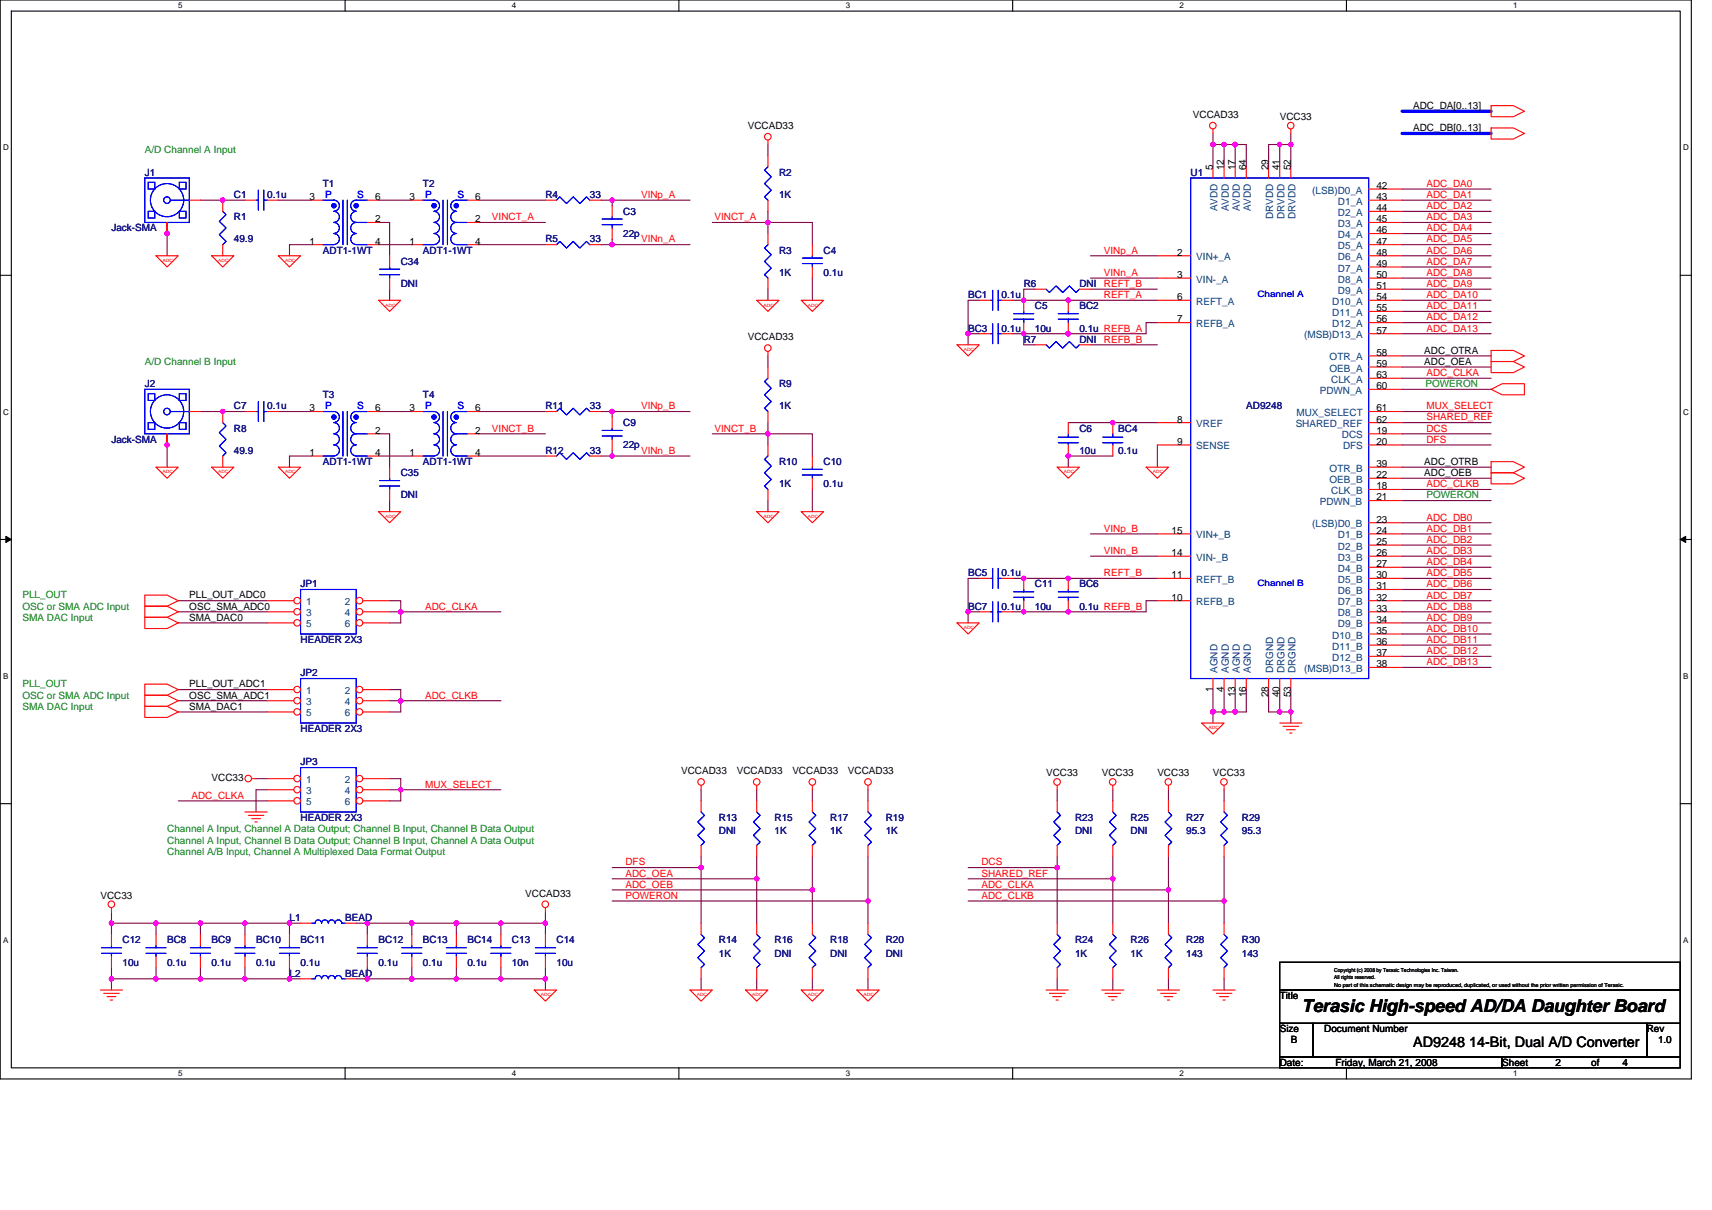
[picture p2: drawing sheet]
<svg xmlns="http://www.w3.org/2000/svg" width="297mm" height="210mm" viewBox="0 0 297 210" stroke-linecap="round" stroke-linejoin="round" font-family="sans-serif">
<path d="M0 0h293.5v187.2h-293.5zM2 1.9h289.5v183.4h-289.5z" fill="none" stroke="#000" stroke-width=".19"/>
<g fill="#fff">
<path d="M30.9 .2h.8v1.6h-.8z"/>
<path d="M30.9 185.5h.8v1.6h-.8z"/>
</g>
<path d="M59.9 0v1.9M59.9 185.3v1.9" fill="none" stroke="#000" stroke-width=".19"/>
<g fill="#fff">
<path d="M88.8 .2h.8v1.6h-.8z"/>
<path d="M88.8 185.5h.8v1.6h-.8z"/>
</g>
<path d="M117.8 0v1.9M117.8 185.3v1.9" fill="none" stroke="#000" stroke-width=".19"/>
<g fill="#fff">
<path d="M146.7 .2h.8v1.6h-.8z"/>
<path d="M146.7 185.5h.8v1.6h-.8z"/>
</g>
<path d="M175.7 0v1.9M175.7 185.3v1.9" fill="none" stroke="#000" stroke-width=".19"/>
<g fill="#fff">
<path d="M204.7 .2h.7v1.6h-.7z"/>
<path d="M204.7 185.5h.7v1.6h-.7z"/>
</g>
<path d="M233.6 0v1.9M233.6 185.3v1.9" fill="none" stroke="#000" stroke-width=".19"/>
<g fill="#fff">
<path d="M262.6 .2h.7v1.6h-.7z"/>
<path d="M262.6 185.5h.7v1.6h-.7z"/>
<path d="M.5 24.8h1v1.6h-1z"/>
<path d="M292 24.8h1v1.6h-1z"/>
<path d="M.5 70.7h1v1.5h-1z"/>
<path d="M292 70.7h1v1.5h-1z"/>
</g>
<path d="M0 47.8h2M291.5 47.8h2" fill="none" stroke="#000" stroke-width=".19"/>
<g fill="#fff">
<path d="M.5 116.5h.9v1.6h-.9z"/>
<path d="M292 116.5h.9v1.6h-.9z"/>
</g>
<path d="M0 93.6h2M291.5 93.6h2" fill="none" stroke="#000" stroke-width=".19"/>
<path d="M1 93.1l1 .5-1 .5zM291.5 93.6l1-.5v1z" fill="#000" stroke="#000" stroke-width=".17"/>
<g fill="#fff">
<path d="M.5 162.4h.9v1.5h-.9z"/>
<path d="M292 162.4h.9v1.5h-.9z"/>
</g>
<path d="M0 139.5h2M291.5 139.5h2M222 167h69.5v4.8h-69.5zM222 171.8h69.5v5.8h-69.5zM222 177.6h5.8v5.8h-5.8zM227.8 177.6h57.9v5.8h-57.9zM285.7 177.6h5.8v5.8h-5.8zM222 183.4h38.6v1.9h-38.6zM260.6 183.4h30.9v1.9h-30.9z" fill="none" stroke="#000" stroke-width=".19"/>
<g fill="none" stroke="#800040" stroke-width=".19">
<path d="M42.5 34.7h-7.7M48.3 34.7h5.8M65.7 34.7h5.8M65.7 38.6h1.9v5.8M83 34.7h11.6M83 38.6h11.6M104.3 34.7h1.9M106.2 34.7h13.5M106.2 34.7v1M123.6 38.6h9.6M133.2 38.6h7.7v3.9M133.2 25.1v1.9"/>
<path d="M133.2 38.6v1.9M133.2 36.7v1.9M210.5 25.1v3.9M210.5 23.2v1.9M210.5 25.1h1.9M212.4 25.1v3.9M212.4 25.1h1.9M214.3 25.1h1.9v3.9M214.3 25.1v3.9M222 25.1h2M222 25.1h-1.9v3.9M222 25.1v3.9"/>
<path d="M224 23.2v1.9M224 25.1v3.9M243.3 32.8h15.4M243.3 34.7h15.4M243.3 36.7h15.4M243.3 38.6h15.4M29 40.5v3.9M54.1 42.5h-3.9v1.9M65.7 42.5h5.8M67.6 50.2v1.9M83 42.5h11.6M104.3 42.5h1.9"/>
<path d="M106.2 42.5h13.5M106.2 41.5v1M133.2 50.2v1.9M140.9 48.3v3.8M168 57.9h1.9M168 57.9v1.9M169.9 52.1h-1.9v5.8M175.7 57.9h1.9M175.7 52.1h1.9M177.6 57.9v1.9h2M177.6 57.9h21.3M177.6 52.1h23.2"/>
<path d="M179.6 50.2h-2v1.9M189.2 44.4h11.6M189.2 48.3h11.6M189.2 50.2h11.6M189.2 59.8h11.6M200.8 56h-1.9v1.9M243.3 40.5h15.4M243.3 42.5h15.4M243.3 44.4h15.4M243.3 46.3h15.4M243.3 48.3h15.4M243.3 50.2h15.4"/>
<path d="M243.3 52.1h15.4M243.3 54h15.4M243.3 56h15.4M243.3 57.9h15.4M29 77.2v3.9M42.5 71.4h-7.7M48.3 71.4h5.8M54.1 79.1h-3.9v2M65.7 79.1h5.8M65.7 71.4h5.8M65.7 75.3h1.9v5.8M83 71.4h11.6"/>
<path d="M83 79.1h11.6M83 75.3h11.6M104.3 71.4h1.9M104.3 79.1h1.9M106.2 79.1h13.5M106.2 71.4h13.5M106.2 71.4v1M106.2 78.2v.9M123.6 75.3h9.6M133.2 61.8v1.9M133.2 75.3v1.9M133.2 75.3h7.7v3.8"/>
<path d="M133.2 73.3v2M185.4 73.3h15.4M193.1 79.1h-7.7v2M200.8 77.2v3.9M243.3 75.3h15.4M243.3 77.2h15.4M243.3 61.8h15.4M243.3 65.6h15.4M243.3 71.4h15.4M243.3 67.6h15.4M243.3 63.7h15.4M243.3 73.3h15.4"/>
<path d="M67.6 86.9v1.9M133.2 86.9v1.9M140.9 84.9v3.9M189.2 92.6h11.6M189.2 96.5h11.6M243.3 90.7h15.4M243.3 92.6h15.4M243.3 94.6h15.4M243.3 96.5h15.4M243.3 98.4h15.4M243.3 81.1h15.4M243.3 84.9h15.4"/>
<path d="M243.3 86.9h15.4M243.3 83h15.4M30.9 104.2h15.5M30.9 119.7h15.5M30.9 106.2h15.5M30.9 108.1h15.5M67.6 104.2h1.9v2M67.6 106.2h1.9M67.6 119.7h1.9v1.9M69.5 106.2h17.4M69.5 106.2v1.9h-1.9M168 106.2h1.9"/>
<path d="M168 106.2v1.9M169.9 100.4h-1.9v5.8M175.7 100.4h25.1M200.8 104.2h-1.9v2h-23.2M210.5 119.7v3.8M212.4 119.7v3.8M214.3 119.7v3.8M216.2 119.7v3.8h-1.9M220.1 119.7v3.8h1.9M222 119.7v3.8M224 119.7v3.8M243.3 100.4h15.4"/>
<path d="M243.3 102.3h15.4M243.3 104.2h15.4M243.3 106.2h15.4M243.3 108.1h15.4M243.3 110h15.4M243.3 112h15.4M243.3 113.9h15.4M243.3 115.8h15.4M30.9 123.5h15.5M30.9 121.6h15.5M30.9 139h15.5M44.4 135.1h2"/>
<path d="M46.4 137.1h-2v3.8M67.6 121.6h1.9M67.6 135.1h1.9v2M67.6 137.1h1.9M69.5 121.6h17.4M69.5 121.6v1.9h-1.9M69.5 137.1v1.9h-1.9M69.5 137.1h17.4M121.6 137.1v1.9M131.3 137.1v1.9M140.9 137.1v1.9M150.6 137.1v1.9"/>
<path d="M183.4 137.1v1.9M193.1 137.1v1.9M202.7 137.1v1.9M210.5 123.5v2M210.5 123.5h1.9M212.4 123.5h1.9M212.4 137.1v1.9M222 123.5h2M224 123.5v2M19.3 158.3v1.9M94.6 158.3v1.9M106.2 150.6h15.4"/>
<path d="M106.2 156.4h44.4M106.2 152.5h25.1M106.2 154.4h34.7M121.6 150.6v9.6M121.6 148.6v2M131.3 148.6v3.9M131.3 152.5v7.7M140.9 148.6v5.8M140.9 154.4v5.8M150.6 148.6v7.8M150.6 156.4v3.8M168 152.5h25.1"/>
<path d="M168 150.6h15.4M168 156.4h44.4M168 154.4h34.7M183.4 150.6v9.6M183.4 148.6v2M193.1 152.5v7.7M193.1 148.6v3.9M202.7 154.4v5.8M202.7 148.6v5.8M212.4 156.4v3.8M212.4 148.6v7.8M19.3 169.9v1.9"/>
<path d="M19.3 160.2v2M19.3 167.9v2M19.3 169.9h7.8M19.3 160.2h7.8M27.1 169.9h7.7M27.1 160.2h7.7M27.1 160.2v2M27.1 167.9v2M34.8 169.9h7.7M34.8 167.9v2M34.8 160.2v2M34.8 160.2h7.7"/>
<path d="M42.5 167.9v2M42.5 160.2v2M42.5 169.9h7.7M42.5 160.2h7.7M50.2 160.2h2M50.2 169.9h2M50.2 167.9v2M50.2 160.2v2M61.8 160.2h1.9M61.8 169.9h1.9M63.7 169.9h7.8M63.7 160.2h7.8"/>
<path d="M63.7 167.9v2M63.7 160.2v2M71.5 167.9v2M71.5 160.2v2M71.5 169.9h7.7M71.5 160.2h7.7M79.2 160.2v2M79.2 160.2h7.7M79.2 169.9h7.7M79.2 167.9v2M86.9 160.2v2M86.9 167.9v2"/>
<path d="M86.9 169.9h7.7M86.9 160.2h7.7M94.6 169.9v1.9M94.6 167.9v2M94.6 160.2v2M121.6 169.9v1.9M131.3 169.9v1.9M140.9 169.9v1.9M150.6 169.9v1.9M183.4 169.9v1.9M193.1 169.9v1.9M202.7 169.9v1.9"/>
<path d="M212.4 169.9v1.9"/>
</g>
<path d="M243.3 19.3h15.4M243.3 23.2h15.4" fill="none" stroke="#00f" stroke-width=".57"/>
<g fill="#f0f" stroke="#f0f" stroke-width=".19">
<circle cx="185.3" cy="57.9" r=".38"/>
<circle cx="168" cy="57.9" r=".38"/>
<circle cx="210.4" cy="123.5" r=".38"/>
<circle cx="193.1" cy="73.3" r=".38"/>
<circle cx="185.3" cy="79.1" r=".38"/>
<circle cx="223.9" cy="123.5" r=".38"/>
<circle cx="19.3" cy="169.9" r=".38"/>
<circle cx="69.5" cy="106.2" r=".38"/>
<circle cx="69.5" cy="121.6" r=".38"/>
<circle cx="214.3" cy="25.1" r=".38"/>
<circle cx="212.4" cy="25.1" r=".38"/>
<circle cx="222" cy="25.1" r=".38"/>
<circle cx="223.9" cy="25.1" r=".38"/>
<circle cx="222" cy="123.5" r=".38"/>
<circle cx="42.5" cy="169.9" r=".38"/>
<circle cx="34.8" cy="169.9" r=".38"/>
<circle cx="34.8" cy="160.2" r=".38"/>
<circle cx="50.2" cy="169.9" r=".38"/>
<circle cx="71.4" cy="169.9" r=".38"/>
<circle cx="94.6" cy="160.2" r=".38"/>
<circle cx="86.9" cy="160.2" r=".38"/>
<circle cx="71.4" cy="160.2" r=".38"/>
<circle cx="27" cy="169.9" r=".38"/>
<circle cx="63.7" cy="169.9" r=".38"/>
<circle cx="79.2" cy="160.2" r=".38"/>
<circle cx="94.6" cy="169.9" r=".38"/>
<circle cx="42.5" cy="160.2" r=".38"/>
<circle cx="27" cy="160.2" r=".38"/>
<circle cx="63.7" cy="160.2" r=".38"/>
<circle cx="50.2" cy="160.2" r=".38"/>
<circle cx="79.2" cy="169.9" r=".38"/>
<circle cx="133.2" cy="38.6" r=".38"/>
<circle cx="19.3" cy="160.2" r=".38"/>
<circle cx="185.3" cy="106.2" r=".38"/>
<circle cx="185.3" cy="100.4" r=".38"/>
<circle cx="177.6" cy="100.4" r=".38"/>
<circle cx="168" cy="106.2" r=".38"/>
<circle cx="177.6" cy="106.2" r=".38"/>
<circle cx="150.6" cy="156.3" r=".38"/>
<circle cx="131.3" cy="152.5" r=".38"/>
<circle cx="193.1" cy="152.5" r=".38"/>
<circle cx="121.6" cy="150.6" r=".38"/>
<circle cx="140.9" cy="154.4" r=".38"/>
<circle cx="183.4" cy="150.6" r=".38"/>
<circle cx="185.3" cy="52.1" r=".38"/>
<circle cx="177.6" cy="57.9" r=".38"/>
<circle cx="177.6" cy="52.1" r=".38"/>
<circle cx="69.5" cy="137" r=".38"/>
<circle cx="38.6" cy="71.4" r=".38"/>
<circle cx="29" cy="77.2" r=".38"/>
<circle cx="133.2" cy="75.3" r=".38"/>
<circle cx="214.3" cy="123.5" r=".38"/>
<circle cx="212.4" cy="123.5" r=".38"/>
<circle cx="86.9" cy="169.9" r=".38"/>
<circle cx="210.4" cy="25.1" r=".38"/>
<circle cx="202.7" cy="154.4" r=".38"/>
<circle cx="212.4" cy="156.3" r=".38"/>
<circle cx="38.6" cy="34.7" r=".38"/>
<circle cx="29" cy="40.5" r=".38"/>
<circle cx="106.2" cy="71.4" r=".38"/>
<circle cx="106.2" cy="79.1" r=".38"/>
<circle cx="106.2" cy="34.7" r=".38"/>
<circle cx="106.2" cy="42.4" r=".38"/>
</g>
<g fill="none" stroke="#f00" stroke-width=".19">
<path d="M258.7 18.3h3.9l1.9 1-1.9 1h-3.9zM29 38.6v1.9M32.8 34.7h2M42.5 34.7h1.9M46.4 34.7h1.9M71.5 34.7h1.9M81.1 34.7h1.9M81.1 38.6h1.9M106.2 35.7v1.9M106.2 39.6v1.9M133.2 24.3v.8M210.5 22.4v.8"/>
<path d="M224 22.4v.8M258.7 22.2h3.9l1.9 1-1.9 .9h-3.9zM27.1 44.4h3.8l-1.9 1.9zM36.7 44.4h3.9l-2 1.9zM48.3 44.4h3.9l-2 1.9zM65.7 52.1h3.8l-1.9 1.9zM71.5 42.5h1.9M81.1 42.5h1.9M131.3 52.1h3.9l-2 1.9zM139 52.1h3.9l-2 1.9zM166 59.8h3.9l-1.9 2zM54.1 79.1h1.9"/>
<path d="M54.1 71.4h1.9M63.7 79.1h2M63.7 71.4h2M63.7 75.3h2M94.6 79.1h2M102.3 79.1h2M133.2 61v.8M258.7 60.8h3.9l1.9 1-1.9 .9h-3.9zM258.7 67.6l1.9-1h3.9v1.9h-3.9zM258.7 62.7h3.9l1.9 1-1.9 1h-3.9zM27.1 81.1h3.8l-1.9 1.9zM36.7 81.1h3.9l-2 1.9z"/>
<path d="M48.3 81.1h3.9l-2 1.9zM65.7 88.8h3.8l-1.9 1.9zM131.3 88.8h3.9l-2 1.9zM139 88.8h3.9l-2 1.9zM183.4 81.1h3.9l-1.9 1.9zM198.9 81.1h3.8l-1.9 1.9zM258.7 80.1h3.9l1.9 1-1.9 .9h-3.9zM258.7 82h3.9l1.9 1-1.9 1h-3.9zM25.1 103.3h3.9l1.9 .9-1.9 1h-3.9zM25.1 118.7h3.9l1.9 1-1.9 .9h-3.9zM25.1 105.2h3.9l1.9 1-1.9 .9h-3.9zM25.1 107.1h3.9l1.9 1-1.9 1h-3.9z"/>
<path d="M166 108.1h3.9l-1.9 1.9zM169.9 106.2h1.9M173.8 106.2h1.9M25.1 122.6h3.9l1.9 .9-1.9 1h-3.9zM25.1 120.7h3.9l1.9 .9-1.9 1h-3.9zM43.7 135.1h.7M121.6 136.3v.8M131.3 136.3v.8M140.9 136.3v.8M150.6 136.3v.8M150.6 139v1.9M183.4 136.3v.8"/>
<path d="M193.1 136.3v.8M202.7 136.3v.8M208.5 125.5h3.9l-1.9 1.9zM212.4 136.3v.8M222 125.5h3.9M222.6 126h2.7M223.2 126.6h1.5M223.8 127.2h.4M19.3 157.5v.8M42.5 140.9h3.9M43.1 141.5h2.7M43.7 142.1h1.5"/>
<path d="M44.2 142.6h.4M94.6 157.5v.8M150.6 146.7v1.9M17.4 171.8h3.9M18 172.4h2.7M18.6 173h1.5M19.2 173.5h.3M34.8 162.2v1.9M34.8 166v1.9M42.5 162.2v1.9M42.5 166v1.9M92.7 171.8h3.9l-2 1.9z"/>
<path d="M119.7 171.8h3.9l-2 1.9zM121.6 160.2v2M121.6 167.9v2M129.4 171.8h3.8l-1.9 1.9zM139 171.8h3.9l-2 1.9zM148.7 171.8h3.8l-1.9 1.9zM181.5 171.8h3.9M182.1 172.4h2.7M182.6 173h1.6M183.2 173.5h.4M191.2 171.8h3.8M191.7 172.4h2.7"/>
<path d="M192.3 173h1.5M192.9 173.5h.4M200.8 171.8h3.9M201.4 172.4h2.7M201.9 173h1.6M202.5 173.5h.4M210.5 171.8h3.8M211 172.4h2.7M211.6 173h1.5M212.2 173.5h.4"/>
<circle cx="133.2" cy="23.7" r=".57"/>
<circle cx="210.4" cy="21.8" r=".57"/>
<circle cx="223.9" cy="21.8" r=".57"/>
<circle cx="133.2" cy="60.4" r=".57"/>
<circle cx="43.1" cy="135.1" r=".57"/>
<circle cx="121.6" cy="135.7" r=".57"/>
<circle cx="131.3" cy="135.7" r=".57"/>
<circle cx="140.9" cy="135.7" r=".57"/>
<circle cx="150.6" cy="135.7" r=".57"/>
<circle cx="183.4" cy="135.7" r=".57"/>
<circle cx="193.1" cy="135.7" r=".57"/>
<circle cx="202.7" cy="135.7" r=".57"/>
<circle cx="212.4" cy="135.7" r=".57"/>
<circle cx="19.3" cy="156.9" r=".57"/>
<circle cx="94.6" cy="156.9" r=".57"/>
</g>
<g fill="none" stroke="#00f" stroke-width=".19">
<path d="M25.1 30.9h7.7v7.7h-7.7zM25.7 36.7h1.2v1.1h-1.2zM25.7 31.6h1.2v1.2h-1.2zM29.6 34.7h3.2M31.1 36.7h1.2v1.1h-1.2zM31.1 31.6h1.2v1.2h-1.2zM44.4 34.7h.4M44.8 33v3.5M45.8 33v3.5M45.8 34.7h.6M73.4 34.7h1.9M75.3 34.7a.96 .96 0 0 1 1 1 .96 .96 0 0 1-1 1"/>
<path d="M75.3 36.7a.95 .95 0 0 1 1 .9 .95 .95 0 0 1-1 1 .96 .96 0 0 1 1 .9 .96 .96 0 0 1-1 1 .96 .96 0 0 1 1 1 .96 .96 0 0 1-1 .9M76.9 34.7v7.8M77.6 34.7v7.8M79.2 36.7a.95 .95 0 0 0-1 .9 .95 .95 0 0 0 1 1M79.2 38.6a.95 .95 0 0 0-1 1 .95 .95 0 0 0 1 .9 .96 .96 0 0 0-1 1 .96 .96 0 0 0 1 .9M79.2 38.6h1.9M81.1 34.7h-1.9a.96 .96 0 0 0-1 1 .96 .96 0 0 0 1 1M104.5 39h3.4M104.5 38h3.4M106.2 37.6v.4M106.2 39v.6M73.4 42.5h1.9"/>
<path d="M79.2 42.5h1.9M56 79.1h2M56 71.4h1.9a.95 .95 0 0 1 1 1 .95 .95 0 0 1-1 .9M57.9 73.3a.96 .96 0 0 1 1 1 .96 .96 0 0 1-1 1M57.9 75.3a.95 .95 0 0 1 1 .9 .95 .95 0 0 1-1 1 .96 .96 0 0 1 1 1 .96 .96 0 0 1-1 .9M59.5 71.4v7.7M60.3 71.4v7.7M61.8 71.4a.95 .95 0 0 0-.9 1 .95 .95 0 0 0 .9 .9M61.8 73.3a.96 .96 0 0 0-.9 1 .96 .96 0 0 0 .9 1M61.8 75.3a.95 .95 0 0 0-.9 .9 .95 .95 0 0 0 .9 1 .96 .96 0 0 0-.9 1 .96 .96 0 0 0 .9 .9M61.8 71.4h1.9M61.8 75.3h1.9"/>
<path d="M61.8 79.1h1.9M96.6 79.1l.5-.5 1.2 1.1 1.2-1.1 1.1 1.1 1.2-1.1 .5 .5M52.2 117.8h9.6v7.7h-9.6zM171.8 106.2h.4M172.2 104.4v3.5M173.2 106.2h.6M173.2 104.4v3.5M150.6 140.9l.6 .6-1.2 1.1 1.2 1.2-1.2 1.2 1.2 1.1-.6 .6M33 165.4h3.5M33 164.5h3.5M34.8 164.1v.4M34.8 165.4v.6"/>
<path d="M40.8 165.4h3.4M40.8 164.5h3.4M42.5 164.1v.4M42.5 165.4v.6M121.6 162.2l.6 .5-1.1 1.2 1.1 1.1-1.1 1.2 1.1 1.2-.6 .5"/>
<circle cx="29" cy="34.7" r=".57"/>
<circle cx="29" cy="34.7" r="2.89"/>
</g>
<g fill="#00f" stroke="#00f" stroke-width=".19">
<circle cx="61.8" cy="72.4" r=".38"/>
<circle cx="57.9" cy="72.4" r=".38"/>
<circle cx="79.2" cy="35.7" r=".38"/>
<circle cx="75.3" cy="35.7" r=".38"/>
</g>
<circle cx="51.6" cy="119.7" r=".57" fill="#fff" stroke="#f00" stroke-width=".19"/>
<path d="M46.4 119.7h4.6" fill="none" stroke="#f00" stroke-width=".19"/>
<circle cx="62.4" cy="119.7" r=".57" fill="#fff" stroke="#f00" stroke-width=".19"/>
<path d="M63 119.7h4.6" fill="none" stroke="#f00" stroke-width=".19"/>
<circle cx="51.6" cy="121.6" r=".57" fill="#fff" stroke="#f00" stroke-width=".19"/>
<path d="M46.4 121.6h4.6" fill="none" stroke="#f00" stroke-width=".19"/>
<circle cx="62.4" cy="121.6" r=".57" fill="#fff" stroke="#f00" stroke-width=".19"/>
<path d="M63 121.6h4.6" fill="none" stroke="#f00" stroke-width=".19"/>
<circle cx="51.6" cy="123.5" r=".57" fill="#fff" stroke="#f00" stroke-width=".19"/>
<path d="M46.4 123.5h4.6" fill="none" stroke="#f00" stroke-width=".19"/>
<circle cx="62.4" cy="123.5" r=".57" fill="#fff" stroke="#f00" stroke-width=".19"/>
<g fill="none" stroke="#f00" stroke-width=".19">
<path d="M133.2 27v2M133.2 34.7v2M94.6 42.5h2M102.3 42.5h2M169.9 57.9h1.9M173.8 57.9h1.9M38.6 71.4v1.9M38.6 79.1v2M94.6 71.4h2M102.3 71.4h2M63 123.5h4.6M150.6 160.2v2"/>
<path d="M150.6 167.9v2"/>
</g>
<path d="M133.2 29l-.6 .5 1.2 1.2-1.2 1.2 1.2 1.1-1.2 1.2 .6 .5M96.6 42.5l.5-.6 1.2 1.2 1.2-1.2 1.1 1.2 1.2-1.2 .5 .6M171.8 57.9h.4M172.2 56.2v3.4M173.2 57.9h.6M173.2 56.2v3.4M38.6 73.3l.6 .6-1.1 1.2 1.1 1.1-1.1 1.2 1.1 1.2-.6 .5M96.6 71.4l.5-.6 1.2 1.2 1.2-1.2 1.1 1.2 1.2-1.2 .5 .6M52.2 102.3h9.6v7.7h-9.6zM150.6 162.2l.6 .5-1.2 1.2 1.2 1.1-1.2 1.2 1.2 1.2-.6 .5" fill="none" stroke="#00f" stroke-width=".19"/>
<circle cx="51.6" cy="104.2" r=".57" fill="#fff" stroke="#f00" stroke-width=".19"/>
<path d="M46.4 104.2h4.6" fill="none" stroke="#f00" stroke-width=".19"/>
<circle cx="62.4" cy="104.2" r=".57" fill="#fff" stroke="#f00" stroke-width=".19"/>
<path d="M63 104.2h4.6" fill="none" stroke="#f00" stroke-width=".19"/>
<circle cx="51.6" cy="106.2" r=".57" fill="#fff" stroke="#f00" stroke-width=".19"/>
<path d="M46.4 106.2h4.6" fill="none" stroke="#f00" stroke-width=".19"/>
<circle cx="62.4" cy="106.2" r=".57" fill="#fff" stroke="#f00" stroke-width=".19"/>
<path d="M63 106.2h4.6" fill="none" stroke="#f00" stroke-width=".19"/>
<circle cx="51.6" cy="108.1" r=".57" fill="#fff" stroke="#f00" stroke-width=".19"/>
<path d="M46.4 108.1h4.6" fill="none" stroke="#f00" stroke-width=".19"/>
<circle cx="62.4" cy="108.1" r=".57" fill="#fff" stroke="#f00" stroke-width=".19"/>
<g fill="none" stroke="#f00" stroke-width=".19">
<path d="M54.1 34.7h1.9M63.7 34.7h2M63.7 38.6h2M94.6 34.7h2M102.3 34.7h2M210.5 29v1.9M212.4 29v1.9M214.3 29v1.9M216.2 29v1.9M220.1 29v1.9M222 29v1.9M224 29v1.9"/>
<path d="M237.5 34.7h5.8M237.5 38.6h5.8M237.5 32.8h5.8M237.5 36.7h5.8M54.1 42.5h1.9M63.7 42.5h2M133.2 40.5v2M133.2 48.3v1.9M140.9 42.5v1.9M140.9 46.3v2M177.6 52.1v1.9M177.6 56v1.9"/>
<path d="M185.4 52.1v1.9M185.4 56v1.9M200.8 56h5.8M200.8 52.1h5.8M200.8 44.4h5.8M200.8 48.3h5.8M237.5 42.5h5.8M237.5 56h5.8M237.5 52.1h5.8M237.5 44.4h5.8M237.5 48.3h5.8M237.5 40.5h5.8"/>
<path d="M237.5 46.3h5.8M237.5 50.2h5.8M237.5 54h5.8M237.5 57.9h5.8M29 75.3v1.9M32.8 71.4h2M140.9 79.1v2M185.4 73.3v2M185.4 77.2v1.9M200.8 77.2h5.8M200.8 73.3h5.8M237.5 71.4h5.8"/>
<path d="M237.5 65.6h5.8M237.5 67.6h5.8M237.5 77.2h5.8M237.5 73.3h5.8M237.5 63.7h5.8M237.5 61.8h5.8M237.5 75.3h5.8M140.9 83v1.9M200.8 92.6h5.8M200.8 96.5h5.8M237.5 84.9h5.8M237.5 86.9h5.8"/>
<path d="M237.5 92.6h5.8M237.5 96.5h5.8M237.5 83h5.8M237.5 81.1h5.8M237.5 90.7h5.8M237.5 94.6h5.8M237.5 98.4h5.8M63 108.1h4.6M169.9 100.4h1.9M173.8 100.4h1.9M200.8 100.4h5.8M200.8 104.2h5.8"/>
<path d="M210.5 117.8v1.9M212.4 117.8v1.9M214.3 117.8v1.9M216.2 117.8v1.9M220.1 117.8v1.9M222 117.8v1.9M224 117.8v1.9M237.5 108.1h5.8M237.5 100.4h5.8M237.5 104.2h5.8M237.5 102.3h5.8M237.5 106.2h5.8"/>
<path d="M237.5 110h5.8M237.5 112h5.8M237.5 113.9h5.8M237.5 115.8h5.8M131.3 139v1.9M140.9 139v1.9M193.1 139v1.9M202.7 139v1.9M131.3 146.7v1.9M140.9 146.7v1.9M193.1 146.7v1.9M202.7 146.7v1.9"/>
<path d="M19.3 162.2v1.9M19.3 166v1.9M27.1 162.2v1.9M27.1 166v1.9M52.2 160.2h1.9M52.2 169.9h1.9M59.9 160.2h1.9M59.9 169.9h1.9M79.2 162.2v1.9M79.2 166v1.9M94.6 162.2v1.9M94.6 166v1.9"/>
<path d="M131.3 160.2v2M131.3 167.9v2M140.9 160.2v2M140.9 167.9v2M193.1 160.2v2M193.1 167.9v2M202.7 160.2v2M202.7 167.9v2"/>
</g>
<g fill="none" stroke="#00f" stroke-width=".19">
<path d="M56 34.7h1.9a.96 .96 0 0 1 1 1 .96 .96 0 0 1-1 1M57.9 36.7a.95 .95 0 0 1 1 .9 .95 .95 0 0 1-1 1 .96 .96 0 0 1 1 .9 .96 .96 0 0 1-1 1 .96 .96 0 0 1 1 1 .96 .96 0 0 1-1 .9M59.5 34.7v7.8M60.3 34.7v7.8M61.8 34.7a.96 .96 0 0 0-.9 1 .96 .96 0 0 0 .9 1M61.8 36.7a.95 .95 0 0 0-.9 .9 .95 .95 0 0 0 .9 1 .96 .96 0 0 0-.9 .9 .96 .96 0 0 0 .9 1 .96 .96 0 0 0-.9 1 .96 .96 0 0 0 .9 .9M61.8 34.7h1.9M61.8 38.6h1.9M96.6 34.7l.5-.5 1.2 1.1 1.2-1.1 1.1 1.1 1.2-1.1 .5 .5M206.6 30.9h30.9v86.9h-30.9zM56 42.5h2M61.8 42.5h1.9"/>
<path d="M133.2 42.5l-.6 .6 1.2 1.1-1.2 1.2 1.2 1.1-1.2 1.2 .6 .6M139.2 45.7h3.5M139.2 44.8h3.5M140.9 44.4v.4M140.9 45.7v.6M175.9 55.4h3.5M175.9 54.4h3.5M177.6 54v.4M177.6 55.4v.6M183.6 55.4h3.5M183.6 54.4h3.5M185.4 54v.4"/>
<path d="M185.4 55.4v.6M25.1 67.6h7.7v7.7h-7.7zM25.7 73.3h1.2v1.2h-1.2zM25.7 68.3h1.2v1.2h-1.2zM29.6 71.4h3.2M31.1 73.3h1.2v1.2h-1.2zM31.1 68.3h1.2v1.2h-1.2zM183.6 75.9h3.5M183.6 76.8h3.5M185.4 76.8v.4M185.4 75.3v.6M139.2 82.4h3.5"/>
<path d="M139.2 81.4h3.5M140.9 81.1v.3M140.9 82.4v.6M172.2 98.6v3.5M173.2 98.6v3.5M171.8 100.4h.4M173.2 100.4h.6M52.2 133.2h9.6v7.7h-9.6zM131.3 140.9l.6 .6-1.2 1.1 1.2 1.2-1.2 1.2 1.2 1.1-.6 .6M140.9 140.9l.6 .6-1.1 1.1 1.1 1.2-1.1 1.2 1.1 1.1-.6 .6M193.1 140.9l.6 .6-1.2 1.1 1.2 1.2-1.2 1.2 1.2 1.1-.6 .6M202.7 140.9l.6 .6-1.2 1.1 1.2 1.2-1.2 1.2 1.2 1.1-.6 .6"/>
<path d="M17.6 165.4h3.5M17.6 164.5h3.5M19.3 164.1v.4M19.3 165.4v.6M25.3 165.4h3.5M25.3 164.5h3.5M27.1 164.1v.4M27.1 165.4v.6M54.1 160.2h.6M54.7 160.2a.56 .56 0 0 1 .5-.6 .56 .56 0 0 1 .6 .6M55.8 169.8a.56 .56 0 0 0-.6-.5 .56 .56 0 0 0-.5 .5l-.6 .1M55.8 160.2a.57 .57 0 0 1 .6-.6 .57 .57 0 0 1 .6 .6"/>
<path d="M55.8 169.8a.57 .57 0 0 1 .6-.5 .57 .57 0 0 1 .6 .5M57 160.2a.58 .58 0 0 1 .6-.6 .58 .58 0 0 1 .5 .6 .57 .57 0 0 1 .6-.6 .57 .57 0 0 1 .6 .6M57 169.8a.58 .58 0 0 1 .6-.5 .58 .58 0 0 1 .5 .5 .57 .57 0 0 1 .6-.5 .57 .57 0 0 1 .6 .5l.6 .1M59.3 160.2h.6M77.4 165.4h3.5M77.4 164.5h3.5M79.2 164.1v.4M79.2 165.4v.6M92.9 165.4h3.5M92.9 164.5h3.5M94.6 164.1v.4M94.6 165.4v.6"/>
<path d="M131.3 162.2l.6 .5-1.2 1.2 1.2 1.1-1.2 1.2 1.2 1.2-.6 .5M140.9 162.2l.6 .5-1.1 1.2 1.1 1.1-1.1 1.2 1.1 1.2-.6 .5M193.1 162.2l.6 .5-1.2 1.2 1.2 1.1-1.2 1.2 1.2 1.2-.6 .5M202.7 162.2l.6 .5-1.2 1.2 1.2 1.1-1.2 1.2 1.2 1.2-.6 .5"/>
<circle cx="29" cy="71.4" r=".57"/>
<circle cx="29" cy="71.4" r="2.89"/>
</g>
<g fill="#00f" stroke="#00f" stroke-width=".19">
<circle cx="61.8" cy="35.7" r=".38"/>
<circle cx="57.9" cy="35.7" r=".38"/>
</g>
<circle cx="51.6" cy="135.1" r=".57" fill="#fff" stroke="#f00" stroke-width=".19"/>
<path d="M46.4 135.1h4.6" fill="none" stroke="#f00" stroke-width=".19"/>
<circle cx="62.4" cy="135.1" r=".57" fill="#fff" stroke="#f00" stroke-width=".19"/>
<path d="M63 135.1h4.6" fill="none" stroke="#f00" stroke-width=".19"/>
<circle cx="51.6" cy="137" r=".57" fill="#fff" stroke="#f00" stroke-width=".19"/>
<path d="M46.4 137.1h4.6" fill="none" stroke="#f00" stroke-width=".19"/>
<circle cx="62.4" cy="137" r=".57" fill="#fff" stroke="#f00" stroke-width=".19"/>
<path d="M63 137.1h4.6" fill="none" stroke="#f00" stroke-width=".19"/>
<circle cx="51.6" cy="139" r=".57" fill="#fff" stroke="#f00" stroke-width=".19"/>
<path d="M46.4 139h4.6" fill="none" stroke="#f00" stroke-width=".19"/>
<circle cx="62.4" cy="139" r=".57" fill="#fff" stroke="#f00" stroke-width=".19"/>
<g fill="none" stroke="#f00" stroke-width=".19">
<path d="M38.6 34.7v2M38.6 42.5v1.9M67.6 44.4v1.9M67.6 48.3v1.9M169.9 52.1h1.9M173.8 52.1h1.9M179.6 50.2h1.9M179.6 59.8h1.9M187.3 50.2h1.9M187.3 59.8h1.9M42.5 71.4h1.9M46.4 71.4h1.9"/>
<path d="M71.5 79.1h1.9M71.5 71.4h1.9M81.1 79.1h1.9M81.1 71.4h1.9M81.1 75.3h1.9M106.2 72.4v1.9M106.2 76.2v2M133.2 63.7v1.9M133.2 71.4v1.9M133.2 77.2v1.9M193.1 73.3v2M193.1 77.2v1.9"/>
<path d="M67.6 81.1v1.9M67.6 84.9v2M133.2 84.9v2M177.6 100.4v1.9M177.6 104.2v2M185.4 100.4v1.9M185.4 104.2v2M63 139h4.6M121.6 139v1.9M183.4 139v1.9M212.4 139v1.9M121.6 146.7v1.9"/>
<path d="M183.4 146.7v1.9M212.4 146.7v1.9M50.2 162.2v1.9M50.2 166v1.9M63.7 162.2v1.9M63.7 166v1.9M71.5 162.2v1.9M71.5 166v1.9M86.9 162.2v1.9M86.9 166v1.9M183.4 160.2v2M183.4 167.9v2"/>
<path d="M212.4 160.2v2M212.4 167.9v2"/>
</g>
<g fill="none" stroke="#00f" stroke-width=".19">
<path d="M38.6 36.7l.6 .6-1.1 1.1 1.1 1.2-1.1 1.1 1.1 1.2-.6 .6M65.9 47.7h3.4M65.9 46.7h3.4M67.6 46.3v.4M67.6 47.7v.6M171.8 52.1h.4M172.2 50.4v3.4M173.2 52.1h.6M173.2 50.4v3.4M181.5 50.2l.6 .6 1.1-1.2 1.2 1.2 1.1-1.2 1.2 1.2 .6-.6M181.5 59.8l.6 .6 1.1-1.1 1.2 1.1 1.1-1.1 1.2 1.1 .6-.6M44.4 71.4h.4"/>
<path d="M44.8 69.7v3.5M45.8 69.7v3.5M45.8 71.4h.6M73.4 79.1h1.9M73.4 71.4h1.9M75.3 71.4a.95 .95 0 0 1 1 1 .95 .95 0 0 1-1 .9M75.3 73.3a.96 .96 0 0 1 1 1 .96 .96 0 0 1-1 1M75.3 75.3a.95 .95 0 0 1 1 .9 .95 .95 0 0 1-1 1 .96 .96 0 0 1 1 1 .96 .96 0 0 1-1 .9M76.9 71.4v7.7M77.6 71.4v7.7M79.2 73.3a.96 .96 0 0 0-1 1 .96 .96 0 0 0 1 1M79.2 79.1h1.9"/>
<path d="M81.1 71.4h-1.9a.95 .95 0 0 0-1 1 .95 .95 0 0 0 1 .9M81.1 75.3h-1.9a.95 .95 0 0 0-1 .9 .95 .95 0 0 0 1 1 .96 .96 0 0 0-1 1 .96 .96 0 0 0 1 .9M104.5 75.7h3.4M104.5 74.7h3.4M106.2 74.3v.4M106.2 75.7v.5M133.2 65.6l-.6 .6 1.2 1.2-1.2 1.1 1.2 1.2-1.2 1.1 .6 .6M133.2 79.1l-.6 .6 1.2 1.2-1.2 1.1 1.2 1.2-1.2 1.1 .6 .6M191.3 75.9h3.5M191.3 76.8h3.5M193.1 76.8v.4M193.1 75.3v.6"/>
<path d="M65.9 84.3h3.4M65.9 83.4h3.4M67.6 83v.4M67.6 84.3v.6M175.9 103.7h3.5M175.9 102.7h3.5M177.6 102.3v.4M177.6 103.7v.5M183.6 103.7h3.5M183.6 102.7h3.5M185.4 102.3v.4M185.4 103.7v.5"/>
<path d="M121.6 140.9l.6 .6-1.1 1.1 1.1 1.2-1.1 1.2 1.1 1.1-.6 .6M183.4 140.9l.6 .6-1.2 1.1 1.2 1.2-1.2 1.2 1.2 1.1-.6 .6M212.4 140.9l.6 .6-1.2 1.1 1.2 1.2-1.2 1.2 1.2 1.1-.6 .6M48.5 165.4h3.5M48.5 164.5h3.5M50.2 164.1v.4M50.2 165.4v.6M62 165.4h3.5M62 164.5h3.5M63.7 164.1v.4M63.7 165.4v.6M69.7 165.4h3.5"/>
<path d="M69.7 164.5h3.5M71.5 164.1v.4M71.5 165.4v.6M85.2 165.4h3.4M85.2 164.5h3.4M86.9 164.1v.4M86.9 165.4v.6M183.4 162.2l.6 .5-1.2 1.2 1.2 1.1-1.2 1.2 1.2 1.2-.6 .5M212.4 162.2l.6 .5-1.2 1.2 1.2 1.1-1.2 1.2 1.2 1.2-.6 .5"/>
</g>
<g fill="#00f" stroke="#00f" stroke-width=".19">
<circle cx="79.2" cy="72.4" r=".38"/>
<circle cx="75.3" cy="72.4" r=".38"/>
</g>
<g fill="#f0f" stroke="#f0f" stroke-width=".19">
<circle cx="185.3" cy="57.9" r=".38"/>
<circle cx="168" cy="57.9" r=".38"/>
<circle cx="210.4" cy="123.5" r=".38"/>
<circle cx="193.1" cy="73.3" r=".38"/>
<circle cx="185.3" cy="79.1" r=".38"/>
<circle cx="223.9" cy="123.5" r=".38"/>
<circle cx="19.3" cy="169.9" r=".38"/>
<circle cx="69.5" cy="106.2" r=".38"/>
<circle cx="69.5" cy="121.6" r=".38"/>
<circle cx="214.3" cy="25.1" r=".38"/>
<circle cx="212.4" cy="25.1" r=".38"/>
<circle cx="222" cy="25.1" r=".38"/>
<circle cx="223.9" cy="25.1" r=".38"/>
<circle cx="222" cy="123.5" r=".38"/>
<circle cx="42.5" cy="169.9" r=".38"/>
<circle cx="34.8" cy="169.9" r=".38"/>
<circle cx="34.8" cy="160.2" r=".38"/>
<circle cx="50.2" cy="169.9" r=".38"/>
<circle cx="71.4" cy="169.9" r=".38"/>
<circle cx="94.6" cy="160.2" r=".38"/>
<circle cx="86.9" cy="160.2" r=".38"/>
<circle cx="71.4" cy="160.2" r=".38"/>
<circle cx="27" cy="169.9" r=".38"/>
<circle cx="63.7" cy="169.9" r=".38"/>
<circle cx="79.2" cy="160.2" r=".38"/>
<circle cx="94.6" cy="169.9" r=".38"/>
<circle cx="42.5" cy="160.2" r=".38"/>
<circle cx="27" cy="160.2" r=".38"/>
<circle cx="63.7" cy="160.2" r=".38"/>
<circle cx="50.2" cy="160.2" r=".38"/>
<circle cx="79.2" cy="169.9" r=".38"/>
<circle cx="133.2" cy="38.6" r=".38"/>
<circle cx="19.3" cy="160.2" r=".38"/>
<circle cx="185.3" cy="106.2" r=".38"/>
<circle cx="185.3" cy="100.4" r=".38"/>
<circle cx="177.6" cy="100.4" r=".38"/>
<circle cx="168" cy="106.2" r=".38"/>
<circle cx="177.6" cy="106.2" r=".38"/>
<circle cx="150.6" cy="156.3" r=".38"/>
<circle cx="131.3" cy="152.5" r=".38"/>
<circle cx="193.1" cy="152.5" r=".38"/>
<circle cx="121.6" cy="150.6" r=".38"/>
<circle cx="140.9" cy="154.4" r=".38"/>
<circle cx="183.4" cy="150.6" r=".38"/>
<circle cx="185.3" cy="52.1" r=".38"/>
<circle cx="177.6" cy="57.9" r=".38"/>
<circle cx="177.6" cy="52.1" r=".38"/>
<circle cx="69.5" cy="137" r=".38"/>
<circle cx="38.6" cy="71.4" r=".38"/>
<circle cx="29" cy="77.2" r=".38"/>
<circle cx="133.2" cy="75.3" r=".38"/>
<circle cx="214.3" cy="123.5" r=".38"/>
<circle cx="212.4" cy="123.5" r=".38"/>
<circle cx="86.9" cy="169.9" r=".38"/>
<circle cx="210.4" cy="25.1" r=".38"/>
<circle cx="202.7" cy="154.4" r=".38"/>
<circle cx="212.4" cy="156.3" r=".38"/>
<circle cx="38.6" cy="34.7" r=".38"/>
<circle cx="29" cy="40.5" r=".38"/>
<circle cx="106.2" cy="71.4" r=".38"/>
<circle cx="106.2" cy="79.1" r=".38"/>
<circle cx="106.2" cy="34.7" r=".38"/>
<circle cx="106.2" cy="42.4" r=".38"/>
</g>
<text font-size="3.1" x="225.9" y="175.6">Terasic High-speed AD/DA Daughter Board</text>
<text font-size="2.5" x="245.2" y="181.8">AD9248 14-Bit, Dual A/D Converter</text>
<g font-size="1.7">
<text x="129.7" y="22.4">VCCAD33</text>
<text x="207" y="20.5">VCCAD33</text>
<text x="222" y="20.8">VCC33</text>
<text x="245.2" y="22.8">ADC_DB[0..13]</text>
<text x="245.2" y="18.9">ADC_DA[0..13]</text>
<text x="210.4" y="29.5" transform="rotate(-90 210.4 29.5)">5</text>
<text x="212.4" y="29.5" transform="rotate(-90 212.4 29.5)">12</text>
<text x="214.3" y="29.5" transform="rotate(-90 214.3 29.5)">17</text>
<text x="216.2" y="29.5" transform="rotate(-90 216.2 29.5)">64</text>
<text x="220.1" y="29.5" transform="rotate(-90 220.1 29.5)">29</text>
<text x="222" y="29.5" transform="rotate(-90 222 29.5)">41</text>
<text x="223.9" y="29.5" transform="rotate(-90 223.9 29.5)">52</text>
<text x="53.7" y="34.7">3</text>
<text x="65.1" y="34.7">6</text>
<text x="71.1" y="34.7">3</text>
<text x="82.5" y="34.7">6</text>
<text x="238.8" y="32.8">42</text>
<text x="238.8" y="34.7">43</text>
<text x="65.1" y="38.6">2</text>
<text x="82.5" y="38.6">2</text>
<text x="238.8" y="36.7">44</text>
<text x="238.8" y="38.6">45</text>
<text x="238.8" y="40.5">46</text>
<text x="53.7" y="42.4">1</text>
<text x="65.1" y="42.4">4</text>
<text x="71.1" y="42.4">1</text>
<text x="82.5" y="42.4">4</text>
<text x="204.3" y="44.4">2</text>
<text x="238.8" y="42.4">47</text>
<text x="238.8" y="44.4">48</text>
<text x="238.8" y="46.3">49</text>
<text x="204.3" y="52.1">6</text>
<text x="204.3" y="48.2">3</text>
<text x="238.8" y="52.1">54</text>
<text x="238.8" y="48.2">50</text>
<text x="238.8" y="50.2">51</text>
<text x="129.7" y="59.1">VCCAD33</text>
<text x="204.3" y="56">7</text>
<text x="238.8" y="54">55</text>
<text x="238.8" y="56">56</text>
<text x="238.8" y="57.9">57</text>
<text x="238.8" y="63.7">59</text>
<text x="238.8" y="61.7">58</text>
<text x="238.8" y="65.6">63</text>
<text x="247.1" y="61.4">ADC_OTRA</text>
<text x="247.1" y="63.3">ADC_OEA</text>
<text x="53.7" y="71.4">3</text>
<text x="65.1" y="71.4">6</text>
<text x="71.1" y="71.4">3</text>
<text x="82.5" y="71.4">6</text>
<text x="238.8" y="67.5">60</text>
<text x="238.8" y="71.4">61</text>
<text x="65.1" y="75.3">2</text>
<text x="82.5" y="75.3">2</text>
<text x="204.3" y="77.2">9</text>
<text x="204.3" y="73.3">8</text>
<text x="238.8" y="73.3">62</text>
<text x="238.8" y="77.2">20</text>
<text x="238.8" y="75.3">19</text>
<text x="53.7" y="79.1">1</text>
<text x="65.1" y="79.1">4</text>
<text x="71.1" y="79.1">1</text>
<text x="82.5" y="79.1">4</text>
<text x="238.8" y="83">22</text>
<text x="238.8" y="81">39</text>
<text x="247.1" y="80.7">ADC_OTRB</text>
<text x="247.1" y="82.6">ADC_OEB</text>
<text x="238.8" y="84.9">18</text>
<text x="238.8" y="86.8">21</text>
<text x="203.3" y="92.6">15</text>
<text x="238.8" y="90.7">23</text>
<text x="238.8" y="92.6">24</text>
<text x="238.8" y="94.6">25</text>
<text x="203.3" y="100.4">11</text>
<text x="203.3" y="96.5">14</text>
<text x="238.8" y="96.5">26</text>
<text x="238.8" y="100.4">30</text>
<text x="238.8" y="98.4">27</text>
<text x="32.8" y="103.8">PLL_OUT_ADC0</text>
<text x="32.8" y="105.8">OSC_SMA_ADC0</text>
<text x="32.8" y="107.7">SMA_DAC0</text>
<text x="203.3" y="104.2">10</text>
<text x="238.8" y="102.3">31</text>
<text x="238.8" y="104.2">32</text>
<text x="238.8" y="106.2">33</text>
<text x="238.8" y="110">35</text>
<text x="238.8" y="111.9">36</text>
<text x="238.8" y="113.9">37</text>
<text x="238.8" y="108.1">34</text>
<text x="32.8" y="119.3">PLL_OUT_ADC1</text>
<text x="238.8" y="115.8">38</text>
<text x="32.8" y="123.1">SMA_DAC1</text>
<text x="32.8" y="121.2">OSC_SMA_ADC1</text>
<text x="210.4" y="120.1" transform="rotate(-90 210.4 120.1)">1</text>
<text x="212.4" y="120.1" transform="rotate(-90 212.4 120.1)">4</text>
<text x="214.3" y="121" transform="rotate(-90 214.3 121)">13</text>
<text x="216.2" y="121" transform="rotate(-90 216.2 121)">16</text>
<text x="220.1" y="121" transform="rotate(-90 220.1 121)">28</text>
<text x="222" y="121" transform="rotate(-90 222 121)">40</text>
<text x="223.9" y="121" transform="rotate(-90 223.9 121)">53</text>
<text x="36.7" y="135.5">VCC33</text>
<text x="118.2" y="134.3">VCCAD33</text>
<text x="127.8" y="134.3">VCCAD33</text>
<text x="137.5" y="134.3">VCCAD33</text>
<text x="147.1" y="134.3">VCCAD33</text>
<text x="181.5" y="134.7">VCC33</text>
<text x="191.2" y="134.7">VCC33</text>
<text x="200.8" y="134.7">VCC33</text>
<text x="210.5" y="134.7">VCC33</text>
<text x="17.4" y="156">VCC33</text>
<text x="91.1" y="155.6">VCCAD33</text>
<text x="222" y="173.4">Title</text>
<text x="222" y="179.1">Size</text>
<text x="229.8" y="179.1">Document Number</text>
<text x="285.7" y="179.1">Rev</text>
<text x="222" y="184.9">Date:</text>
<text x="224" y="181.1">B</text>
<text x="231.7" y="184.9">Friday, March 21, 2008</text>
<text x="260.6" y="184.9">Sheet</text>
<text x="269.9" y="184.9">2</text>
<text x="276.1" y="184.9">of</text>
<text x="281.5" y="184.9">4</text>
<text x="287.7" y="181.1">1.0</text>
</g>
<g font-size="1.7" fill="#008000">
<text x="25.1" y="26.6">A/D Channel A Input</text>
<text x="25.1" y="63.3">A/D Channel B Input</text>
<text x="247.3" y="67.2">POWERON</text>
<text x="247.5" y="86.5">POWERON</text>
<text x="3.9" y="103.8">PLL_OUT</text>
<text x="3.9" y="105.8">OSC or SMA ADC Input</text>
<text x="3.9" y="107.8">SMA DAC Input</text>
<text x="3.9" y="119.3">PLL_OUT</text>
<text x="3.9" y="121.3">OSC or SMA ADC Input</text>
<text x="3.9" y="123.3">SMA DAC Input</text>
<text x="29" y="144.4">Channel A Input, Channel A Data Output; Channel B Input, Channel B Data Output</text>
<text x="29" y="146.4">Channel A Input, Channel B Data Output; Channel B Input, Channel A Data Output</text>
<text x="29" y="148.4">Channel A/B Input, Channel A Multiplexed Data Format Output</text>
</g>
<g font-size="1.7" fill="#000080">
<text x="25.1" y="30.5">J1</text>
<text x="40.6" y="34.4">C1</text>
<text x="46.4" y="34.4">0.1u</text>
<text x="56" y="32.4">T1</text>
<text x="73.4" y="32.4">T2</text>
<text x="94.6" y="34.4">R4</text>
<text x="102.3" y="34.4">33</text>
<text x="135.2" y="30.5">R2</text>
<text x="135.2" y="34.4">1K</text>
<text x="206.6" y="30.5">U1</text>
<text x="19.3" y="40.2">Jack-SMA</text>
<text x="40.6" y="38.2">R1</text>
<text x="108.1" y="37.3">C3</text>
<text x="108.1" y="41.1">22p</text>
<text x="40.6" y="42.1">49.9</text>
<text x="56" y="44">ADT1-1WT</text>
<text x="69.5" y="45.9">C34</text>
<text x="73.4" y="44">ADT1-1WT</text>
<text x="94.6" y="42.1">R5</text>
<text x="102.3" y="42.1">33</text>
<text x="135.2" y="44">R3</text>
<text x="135.2" y="47.9">1K</text>
<text x="142.9" y="44">C4</text>
<text x="142.9" y="47.9">0.1u</text>
<text x="69.5" y="49.8">DNI</text>
<text x="168" y="51.7">BC1</text>
<text x="173.8" y="51.7">0.1u</text>
<text x="177.6" y="49.8">R6</text>
<text x="179.6" y="53.7">C5</text>
<text x="187.3" y="49.8">DNI</text>
<text x="187.3" y="53.7">BC2</text>
<text x="168" y="57.5">BC3</text>
<text x="173.8" y="57.5">0.1u</text>
<text x="177.6" y="59.5">R7</text>
<text x="179.6" y="57.5">10u</text>
<text x="187.3" y="59.5">DNI</text>
<text x="187.3" y="57.5">0.1u REFB_A</text>
<text x="25.1" y="67.2">J2</text>
<text x="40.6" y="71">C7</text>
<text x="46.4" y="71">0.1u</text>
<text x="56" y="69.1">T3</text>
<text x="73.4" y="69.1">T4</text>
<text x="94.6" y="71">R11</text>
<text x="102.3" y="71">33</text>
<text x="135.2" y="67.2">R9</text>
<text x="135.2" y="71">1K</text>
<text x="216.2" y="71">AD9248</text>
<text x="19.3" y="76.8">Jack-SMA</text>
<text x="40.6" y="74.9">R8</text>
<text x="108.1" y="73.9">C9</text>
<text x="108.1" y="77.8">22p</text>
<text x="187.3" y="74.9">C6</text>
<text x="194" y="74.9">BC4</text>
<text x="40.6" y="78.8">49.9</text>
<text x="56" y="80.7">ADT1-1WT</text>
<text x="69.5" y="82.6">C35</text>
<text x="73.4" y="80.7">ADT1-1WT</text>
<text x="94.6" y="78.8">R12</text>
<text x="102.3" y="78.8">33</text>
<text x="135.2" y="80.7">R10</text>
<text x="142.9" y="80.7">C10</text>
<text x="187.3" y="78.8">10u</text>
<text x="194" y="78.8">0.1u</text>
<text x="69.5" y="86.5">DNI</text>
<text x="135.2" y="84.5">1K</text>
<text x="142.9" y="84.5">0.1u</text>
<text x="52.2" y="101.9">JP1</text>
<text x="168" y="100">BC5</text>
<text x="173.8" y="100">0.1u</text>
<text x="179.6" y="101.9">C11</text>
<text x="187.3" y="101.9">BC6</text>
<text x="168" y="105.8">BC7</text>
<text x="173.8" y="105.8">0.1u</text>
<text x="179.6" y="105.8">10u</text>
<text x="187.3" y="105.8">0.1u REFB_B</text>
<text x="52.2" y="111.6">HEADER 2X3</text>
<text x="52.2" y="117.4">JP2</text>
<text x="52.2" y="127">HEADER 2X3</text>
<text x="52.2" y="132.8">JP3</text>
<text x="52.2" y="142.5">HEADER 2X3</text>
<text x="124.7" y="142.5">R13</text>
<text x="134.4" y="142.5">R15</text>
<text x="144" y="142.5">R17</text>
<text x="153.7" y="142.5">R19</text>
<text x="186.5" y="142.5">R23</text>
<text x="196.2" y="142.5">R25</text>
<text x="205.8" y="142.5">R27</text>
<text x="215.5" y="142.5">R29</text>
<text x="124.7" y="144.8">DNI</text>
<text x="134.4" y="144.8">1K</text>
<text x="144" y="144.8">1K</text>
<text x="153.7" y="144.8">1K</text>
<text x="186.5" y="144.8">DNI</text>
<text x="196.2" y="144.8">DNI</text>
<text x="205.8" y="144.8">95.3</text>
<text x="215.5" y="144.8">95.3</text>
<text x="50.2" y="159.8">L1</text>
<text x="59.9" y="159.8">BEAD</text>
<text x="21.3" y="163.7">C12</text>
<text x="21.3" y="167.6">10u</text>
<text x="29" y="163.7">BC8</text>
<text x="29" y="167.6">0.1u</text>
<text x="36.7" y="163.7">BC9</text>
<text x="36.7" y="167.6">0.1u</text>
<text x="44.4" y="163.7">BC10</text>
<text x="44.4" y="167.6">0.1u</text>
<text x="52.2" y="163.7">BC11</text>
<text x="52.2" y="167.6">0.1u</text>
<text x="65.7" y="163.7">BC12</text>
<text x="65.7" y="167.6">0.1u</text>
<text x="73.4" y="163.7">BC13</text>
<text x="73.4" y="167.6">0.1u</text>
<text x="81.1" y="163.7">BC14</text>
<text x="81.1" y="167.6">0.1u</text>
<text x="88.8" y="163.7">C13</text>
<text x="88.8" y="167.6">10n</text>
<text x="96.6" y="163.7">C14</text>
<text x="96.6" y="167.6">10u</text>
<text x="124.7" y="163.7">R14</text>
<text x="124.7" y="166">1K</text>
<text x="134.4" y="163.7">R16</text>
<text x="134.4" y="166">DNI</text>
<text x="144" y="163.7">R18</text>
<text x="144" y="166">DNI</text>
<text x="153.7" y="163.7">R20</text>
<text x="153.7" y="166">DNI</text>
<text x="186.5" y="163.7">R24</text>
<text x="186.5" y="166">1K</text>
<text x="196.2" y="163.7">R26</text>
<text x="196.2" y="166">1K</text>
<text x="205.8" y="163.7">R28</text>
<text x="205.8" y="166">143</text>
<text x="215.5" y="163.7">R30</text>
<text x="215.5" y="166">143</text>
<text x="50.2" y="169.5">L2</text>
<text x="59.9" y="169.5">BEAD</text>
</g>
<g font-size="1.7" fill="#00f">
<text x="56.4" y="34.4">P</text>
<text x="62" y="34.4">S</text>
<text x="73.8" y="34.4">P</text>
<text x="79.4" y="34.4">S</text>
<text x="56.4" y="71">P</text>
<text x="62" y="71">S</text>
<text x="73.8" y="71">P</text>
<text x="79.4" y="71">S</text>
</g>
<g font-size="1.7" fill="#f00">
<text x="111.2" y="34.4">VINp_A</text>
<text x="247.5" y="32.4">ADC_DA0</text>
<text x="247.5" y="34.4">ADC_DA1</text>
<text x="85.4" y="38.2">VINCT_A</text>
<text x="124" y="38.2">VINCT_A</text>
<text x="247.5" y="36.3">ADC_DA2</text>
<text x="247.5" y="38.2">ADC_DA3</text>
<text x="247.5" y="40.2">ADC_DA4</text>
<text x="111.2" y="42.1">VINn_A</text>
<text x="191.5" y="44">VINp_A</text>
<text x="191.5" y="47.9">VINn_A</text>
<text x="247.5" y="42.1">ADC_DA5</text>
<text x="247.5" y="44">ADC_DA6</text>
<text x="247.5" y="46">ADC_DA7</text>
<text x="247.5" y="47.9">ADC_DA8</text>
<text x="191.5" y="51.7">REFT_A</text>
<text x="191.5" y="49.8">REFT_B</text>
<text x="247.5" y="49.8">ADC_DA9</text>
<text x="247.5" y="51.7">ADC_DA10</text>
<text x="247.5" y="53.7">ADC_DA11</text>
<text x="191.5" y="59.5">REFB_B</text>
<text x="247.5" y="55.6">ADC_DA12</text>
<text x="247.5" y="57.5">ADC_DA13</text>
<text x="247.5" y="65.3">ADC_CLKA</text>
<text x="111.2" y="71">VINp_B</text>
<text x="247.5" y="71">MUX_SELECT</text>
<text x="85.4" y="74.9">VINCT_B</text>
<text x="124" y="74.9">VINCT_B</text>
<text x="247.5" y="74.9">DCS</text>
<text x="247.5" y="76.8">DFS</text>
<text x="247.5" y="73">SHARED_REF</text>
<text x="111.2" y="78.8">VINn_B</text>
<text x="247.5" y="84.6">ADC_CLKB</text>
<text x="191.5" y="92.3">VINp_B</text>
<text x="247.5" y="90.3">ADC_DB0</text>
<text x="247.5" y="92.3">ADC_DB1</text>
<text x="247.5" y="94.2">ADC_DB2</text>
<text x="191.5" y="96.1">VINn_B</text>
<text x="191.5" y="100">REFT_B</text>
<text x="247.5" y="96.1">ADC_DB3</text>
<text x="247.5" y="98.1">ADC_DB4</text>
<text x="247.5" y="100">ADC_DB5</text>
<text x="247.5" y="101.9">ADC_DB6</text>
<text x="73.8" y="105.8">ADC_CLKA</text>
<text x="247.5" y="103.9">ADC_DB7</text>
<text x="247.5" y="105.8">ADC_DB8</text>
<text x="247.5" y="107.7">ADC_DB9</text>
<text x="247.5" y="109.6">ADC_DB10</text>
<text x="247.5" y="111.6">ADC_DB11</text>
<text x="247.5" y="113.5">ADC_DB12</text>
<text x="247.5" y="115.4">ADC_DB13</text>
<text x="73.8" y="121.2">ADC_CLKB</text>
<text x="73.8" y="136.7">MUX_SELECT</text>
<text x="33.2" y="138.6">ADC_CLKA</text>
<text x="108.5" y="156">POWERON</text>
<text x="108.5" y="152.1">ADC_OEA</text>
<text x="108.5" y="150.2">DFS</text>
<text x="108.5" y="154.1">ADC_OEB</text>
<text x="170.3" y="152.1">SHARED_REF</text>
<text x="170.3" y="150.2">DCS</text>
<text x="170.3" y="154.1">ADC_CLKA</text>
<text x="170.3" y="156">ADC_CLKB</text>
</g>
<g font-size="1.7" fill="#004080">
<text x="227.7" y="33.6">(LSB)D0_A</text>
<text x="232.1" y="35.5">D1_A</text>
<text x="211.3" y="36.6" transform="rotate(-90 211.3 36.6)">AVDD</text>
<text x="213.2" y="36.6" transform="rotate(-90 213.2 36.6)">AVDD</text>
<text x="215.1" y="36.6" transform="rotate(-90 215.1 36.6)">AVDD</text>
<text x="217" y="36.6" transform="rotate(-90 217 36.6)">AVDD</text>
<text x="220.9" y="38" transform="rotate(-90 220.9 38)">DRVDD</text>
<text x="222.8" y="38" transform="rotate(-90 222.8 38)">DRVDD</text>
<text x="224.8" y="38" transform="rotate(-90 224.8 38)">DRVDD</text>
<text x="232.1" y="37.5">D2_A</text>
<text x="232.1" y="39.4">D3_A</text>
<text x="232.1" y="41.3">D4_A</text>
<text x="207.6" y="45.2">VIN+_A</text>
<text x="232.1" y="43.2">D5_A</text>
<text x="232.1" y="45.2">D6_A</text>
<text x="232.1" y="47.1">D7_A</text>
<text x="207.6" y="52.9">REFT_A</text>
<text x="207.6" y="49">VIN-_A</text>
<text x="231.2" y="52.9">D10_A</text>
<text x="232.1" y="49">D8_A</text>
<text x="232.1" y="51">D9_A</text>
<text x="207.6" y="56.8">REFB_A</text>
<text x="226.3" y="58.7">(MSB)D13_A</text>
<text x="231.2" y="54.8">D11_A</text>
<text x="231.2" y="56.8">D12_A</text>
<text x="230.7" y="64.5">OEB_A</text>
<text x="230.7" y="62.5">OTR_A</text>
<text x="229" y="68.3">PDWN_A</text>
<text x="231" y="66.4">CLK_A</text>
<text x="207.6" y="78">SENSE</text>
<text x="207.6" y="74.1">VREF</text>
<text x="224.8" y="74.1">SHARED_REF</text>
<text x="224.9" y="72.2">MUX_SELECT</text>
<text x="232.8" y="76.1">DCS</text>
<text x="233" y="78">DFS</text>
<text x="230.7" y="83.8">OEB_B</text>
<text x="230.7" y="81.9">OTR_B</text>
<text x="229" y="87.7">PDWN_B</text>
<text x="231" y="85.7">CLK_B</text>
<text x="207.6" y="93.4">VIN+_B</text>
<text x="227.7" y="91.5">(LSB)D0_B</text>
<text x="232.1" y="93.4">D1_B</text>
<text x="232.1" y="95.4">D2_B</text>
<text x="207.6" y="101.2">REFT_B</text>
<text x="207.6" y="97.3">VIN-_B</text>
<text x="232.1" y="97.3">D3_B</text>
<text x="232.1" y="101.2">D5_B</text>
<text x="232.1" y="99.2">D4_B</text>
<text x="53.1" y="105">1</text>
<text x="53.1" y="107">3</text>
<text x="59.9" y="105">2</text>
<text x="59.9" y="107">4</text>
<text x="207.6" y="105">REFB_B</text>
<text x="232.1" y="103.1">D6_B</text>
<text x="232.1" y="105">D7_B</text>
<text x="232.1" y="107">D8_B</text>
<text x="53.1" y="108.9">5</text>
<text x="59.9" y="108.9">6</text>
<text x="231.2" y="110.8">D10_B</text>
<text x="231.2" y="112.7">D11_B</text>
<text x="232.1" y="108.9">D9_B</text>
<text x="211.3" y="116.8" transform="rotate(-90 211.3 116.8)">AGND</text>
<text x="213.2" y="116.8" transform="rotate(-90 213.2 116.8)">AGND</text>
<text x="215.1" y="116.8" transform="rotate(-90 215.1 116.8)">AGND</text>
<text x="217" y="116.8" transform="rotate(-90 217 116.8)">AGND</text>
<text x="220.9" y="116.8" transform="rotate(-90 220.9 116.8)">DRGND</text>
<text x="222.8" y="116.8" transform="rotate(-90 222.8 116.8)">DRGND</text>
<text x="224.8" y="116.8" transform="rotate(-90 224.8 116.8)">DRGND</text>
<text x="226.3" y="116.6">(MSB)D13_B</text>
<text x="231.2" y="114.7">D12_B</text>
<text x="53.1" y="120.5">1</text>
<text x="53.1" y="122.4">3</text>
<text x="53.1" y="124.3">5</text>
<text x="59.9" y="120.5">2</text>
<text x="59.9" y="122.4">4</text>
<text x="59.9" y="124.3">6</text>
<text x="53.1" y="135.9">1</text>
<text x="53.1" y="137.8">3</text>
<text x="59.9" y="135.9">2</text>
<text x="59.9" y="137.8">4</text>
<text x="53.1" y="139.8">5</text>
<text x="59.9" y="139.8">6</text>
</g>
<g font-size="1.5" fill="#00f">
<text x="218.2" y="51.6">Channel A</text>
<text x="218.2" y="101.7">Channel B</text>
</g>
<g font-size="1.4">
<text x="30.9" y="1.5">5</text>
<text x="88.8" y="1.5">4</text>
<text x="146.7" y="1.5">3</text>
<text x="204.7" y="1.5">2</text>
<text x="262.6" y="1.5">1</text>
<text x=".5" y="26.1">D</text>
<text x="292" y="26.1">D</text>
<text x=".5" y="71.9">C</text>
<text x="292" y="71.9">C</text>
<text x=".5" y="117.8">B</text>
<text x="292" y="117.8">B</text>
<text x=".5" y="163.6">A</text>
<text x="292" y="163.6">A</text>
<text x="30.9" y="186.8">5</text>
<text x="88.8" y="186.8">4</text>
<text x="146.7" y="186.8">3</text>
<text x="204.7" y="186.8">2</text>
<text x="262.6" y="186.8">1</text>
</g>
<g font-size="1">
<text x="231.5" y="168.6">Copyright (c) 2008 by Terasic Technologies Inc. Taiwan.</text>
<text x="231.5" y="171.3">No part of this schematic design may be reproduced, duplicated, or used without the prior written permission of Terasic.</text>
<text x="231.5" y="169.9">All rights reserved.</text>
</g>
<g font-size=".8" fill="#f00">
<text x="28.2" y="45.5">ADC</text>
<text x="37.9" y="45.5">ADC</text>
<text x="49.5" y="45.5">ADC</text>
<text x="66.8" y="53.2">ADC</text>
<text x="132.5" y="53.2">ADC</text>
<text x="140.2" y="53.2">ADC</text>
<text x="167.2" y="60.9">ADC</text>
<text x="28.2" y="82.1">ADC</text>
<text x="37.9" y="82.1">ADC</text>
<text x="49.5" y="82.1">ADC</text>
<text x="184.6" y="82.1">ADC</text>
<text x="200" y="82.1">ADC</text>
<text x="66.8" y="89.9">ADC</text>
<text x="132.5" y="89.9">ADC</text>
<text x="140.2" y="89.9">ADC</text>
<text x="167.2" y="109.2">ADC</text>
<text x="209.7" y="126.6">ADC</text>
<text x="93.8" y="172.9">ADC</text>
<text x="120.9" y="172.9">ADC</text>
<text x="130.5" y="172.9">ADC</text>
<text x="140.2" y="172.9">ADC</text>
<text x="149.8" y="172.9">ADC</text>
</g>
</svg>
